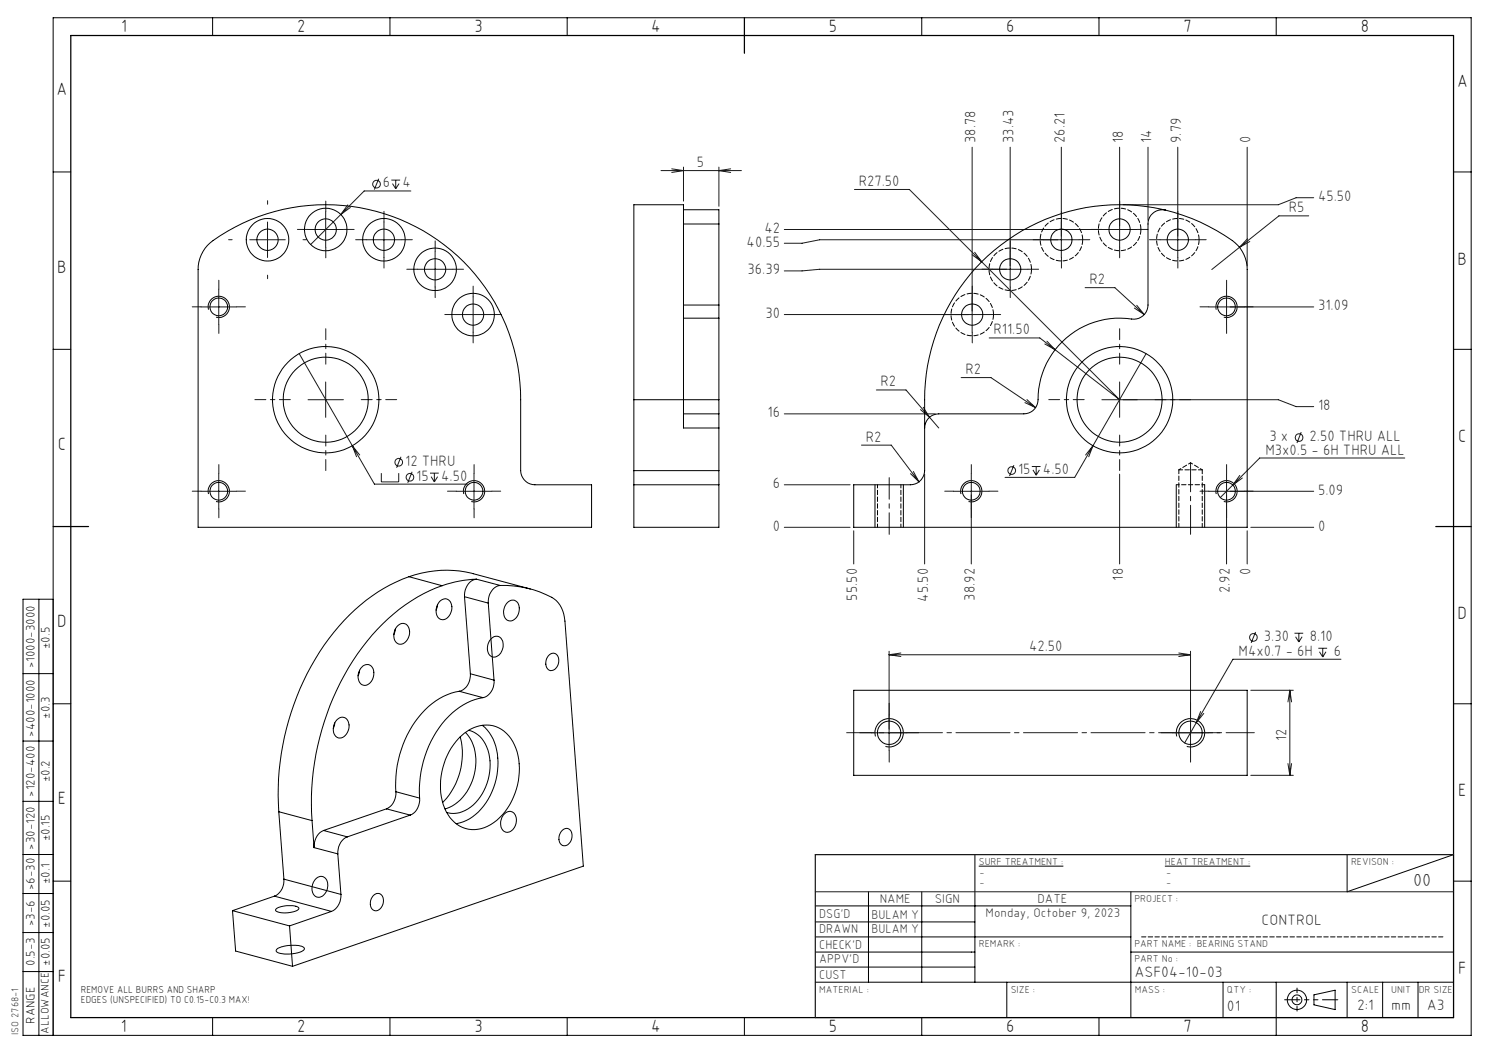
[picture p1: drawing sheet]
<svg xmlns="http://www.w3.org/2000/svg" width="420mm" height="297mm" viewBox="0 0 420 297" stroke-linecap="round" stroke-linejoin="round" font-family="sans-serif">
<g fill="none" stroke="#191924" stroke-width=".28">
<path d="M91.9 59.7v10M98.1 57.8l-2 2.7M98.8 58.5l-2.7 2M106.8 50.4l-1.2 3.1M110.4 50.8h2.5M110.7 51.8l.9 1.4M111.6 50.8v2.4M112.6 51.8l-1 1.4M115.9 53.9h-13.2l-6.6 6.6M186.4 48.1h22.7M189.5 47.6l3.3 .5-3.3 .5M192.8 47.1v9.6"/>
<path d="M202.8 47.1v11.1M206.1 47.6l-3.3 .5 3.3 .5M241 53.4h15.5l20.4 20.4M274.2 41.5v52.2M284.9 41.5v39.5M299.4 41.5v31.1M315.8 41.5v28.2M323.8 41.5v20.7M332.2 41.5v31.1M351.8 41.5v33.5M370.6 55.8h-5l-5 1.9h-43.8M70.4 67.6h10.1"/>
<path d="M75.5 62.6v10M86.9 64.7h10M96.1 60.5l-8.5 8.5M103.3 67.6h10M108.3 62.6v10M117.7 75.9h10M122.7 71v10M274.2 71.9l2.7 1.9M274.9 71.2l2 2.6M276.9 73.8l38.9 38.9-18.2-14.1M289.9 75.9h-58.7l-5 .5h-5M304.4 67.6h-73.2l-5 1h-5"/>
<path d="M320.8 64.7h-99.6M327.2 67.6h10M351.9 67.3l-2.3 2.5 2.9-1.7M369.1 60.9h-8.3l-19 15.1M56.7 86.6h10M61.7 81.6v9.9M84.4 99.7l21.2 36.9h26.2M128.4 88.7h10M133.5 83.7v10M279 95.3h14.3l4.3 3.3M279.2 88.7h-58M294.7 97l2.9 1.6"/>
<path d="M295.3 96.2l2.3 2.4M306.1 81.1h8.4l8.3 7.6M320 86.9l2.8 1.8M320.6 86.1l2.2 2.6M323.3 99.7l-15 26M341 86.6h29.6M346 81.6v9.9M86.9 112.7h10M91.9 107.7v10M221.2 116.7h42.6M247.2 110h8.4l9.2 10.7M260.4 114.9l1.8 2.8-2.6-2.2"/>
<path d="M271.1 106.5h8.4l12.6 8.5M289.1 113.6l3 1.4M289.7 112.7l2.4 2.3M310.8 112.7h49.8l5 2h5M315.8 107.7v10M56.7 138.6h10M61.7 133.6v10M101.5 128.3l-2.1-2.6 1.2 3.1M107.6 133.5v2.4h4.9v-2.4M113.1 128.8l-1.2 3.1M116.2 133.1l-1.2 3.1M121.3 133.5h2.5"/>
<path d="M121.6 134.4l.9 1.5M122.5 133.5v2.4M123.4 134.4l-.9 1.5M128.7 138.6h10M133.7 133.6v10M221.2 136.7h18.6M243 125.6h8.4l7.8 10.3M256.8 133.6l2.4 2.3M257.6 133l1.6 2.9M260.8 133.7v25.4M269 138.6h10M274 133.6v25.5"/>
<path d="M286 131.2l-1.2 3.1M291 131.6h2.5M291.4 132.5l.9 1.5M292.3 131.6v2.4M293.2 132.5l-.9 1.5M308.3 125.7l-5.2 9h-19.6M308.3 125.7l-2.1 2.6M308.3 125.7l-1.2 3.1M315.8 133.7v25.4M341 138.6h29.6M346 133.6v25.5M347.7 136.8l-3.5 3.5"/>
<path d="M349.7 134.1l-2 2.7M350.4 134.8l-2.7 2M367 121.9l-1.2 3.1M396.2 129.2h-40.9l-7.6 7.6M221.2 148.7h18.6M240.8 149.7v9.4M351.8 149.7v9.4M352.8 148.7h17.8M354.2 178.3l-1.3 3M365.1 178.6h2.5M365.4 179.6l1 1.5M366.4 178.6v2.5"/>
<path d="M367.3 179.6l-.9 1.5M250.8 183.7v28M250.8 184.7h85M250.8 184.7l3.3 .5M254.1 184.2l-3.3 .5M332.5 184.2l3.3 .5M335.8 183.7v28M335.8 184.7l-3.3 .5M352.8 194.7h12M363.8 194.7v24M363.8 194.7l.5 3.3M363.8 194.7l-.5 3.3"/>
<path d="M371.9 182.8h2.4M372.2 183.8l.9 1.5M373.1 182.8v2.5M374 183.8l-.9 1.5M378.2 185.9h-30.4l-10.4 17.9M245.8 206.7h10M330.8 206.7h10M337.4 203.8l-3.2 5.7M338.7 200.7l-1.3 3.1M339.5 201.2l-2.1 2.6M352.8 218.7h12M363.3 215.4l.5 3.3"/>
<path d="M364.3 215.4l-.5 3.3M230 251.5h180"/>
<circle cx="106.2" cy="51.9" r="1.07"/>
<circle cx="112.5" cy="130.4" r="1.08"/>
<circle cx="115.6" cy="134.6" r="1.07"/>
<circle cx="285.4" cy="132.7" r="1.08"/>
<circle cx="366.4" cy="123.4" r="1.08"/>
<circle cx="353.5" cy="179.8" r="1.07"/>
</g>
<g fill="none" stroke="#000" stroke-width=".28">
<path d="M60 5v5M110 5v5M160 5v5M260 5v5M310 5v5M360 5v5M15 48.5h5M192.8 59.2h10v4M328.8 59.3a4 4 0 0 0-5 3.9v22.8a4 4 0 0 1-4.6 4 23.1 23.1 0 0 0-26.5 23.4 4 4 0 0 1-3.9 3.3h-24a4 4 0 0 0-4 4M410 48.5h5M58.5 69.2a53.1 53.1 0 0 1 33.4-11.5 54.9 54.9 0 0 1 55 55v20a4.1 4.1 0 0 0 4 4h16v12h-111v-72.7a10 10 0 0 1 2.6-6.8zM192.8 63.2h10"/>
<path d="M202.8 63.2v22.8M276.9 73.8a54.9 54.9 0 0 1 71.5-5.3 10 10 0 0 1 3.4 7.5v72.7h-111v-12h16a4.1 4.1 0 0 0 4-4v-20a54.9 54.9 0 0 1 16.1-38.9zM15 98.5h5M58.8 87.3a2.99 2.99 0 0 1 2.6-3.7 2.99 2.99 0 0 1 3.3 3.2 2.99 2.99 0 0 1-3.8 2.7M192.8 89.7h10M192.8 86h10M202.8 89.7v23M202.8 86v3.7M343.1 87.3a2.99 2.99 0 0 1 2.6-3.7 2.99 2.99 0 0 1 3.3 3.2 2.99 2.99 0 0 1-3.8 2.7M410 98.5h5M178.8 112.7v-55h14v63h10M178.8 112.7v20"/>
<path d="M178.8 112.7h24M192.8 116.7h10M202.8 116.7v4M202.8 112.7v4M58.8 139.3a2.99 2.99 0 0 1 2.6-3.7 2.99 2.99 0 0 1 3.3 3.2 2.99 2.99 0 0 1-3.8 2.7M130.8 139.3a2.99 2.99 0 0 1 2.6-3.7 2.99 2.99 0 0 1 3.3 3.2 2.99 2.99 0 0 1-3.8 2.7M178.8 132.7v4M178.8 136.7v12h24v-12M178.8 136.7h24M178.8 132.7h24M202.8 132.7v4M202.8 120.7v12"/>
<path d="M246.8 136.7v12M254.8 136.7v12M271.1 139.3a2.99 2.99 0 0 1 2.6-3.7 2.99 2.99 0 0 1 3.2 3.2 2.99 2.99 0 0 1-3.7 2.7M331.8 136.7v12M339.8 136.7v12M343.1 139.3a2.99 2.99 0 0 1 2.6-3.7 2.99 2.99 0 0 1 3.3 3.2 2.99 2.99 0 0 1-3.8 2.7M11 169v123M15 169h-8.5v123h408.5v-287h-400v287M111.5 177.4l-.4 1.6M112.1 176.6a1.93 1.93 0 0 1 2.3-.6 1.93 1.93 0 0 1 1.1 2 3.2 3.2 0 0 1-3 3.7 3.2 3.2 0 0 1-.4-5.1zM115.4 162.7a51.7 51.7 0 0 0-26.5 23.2 74.8 74.8 0 0 0-10.3 43M115.4 162.7a30.6 30.6 0 0 1 18.1-.9l16.1 4.3"/>
<path d="M115.4 162.7l9.3 2.5M123.4 170.5l-.4 1.6M124 169.6a1.93 1.93 0 0 1 2.3-.6 1.93 1.93 0 0 1 1.2 2.1 3.3 3.3 0 0 1-2.7 3.7 2.61 2.61 0 0 1-1.6-3.8zM124.7 165.2a51 51 0 0 0-25.2 21.2 74.9 74.9 0 0 0-11.5 45.1M131 168.3l1.7 21.7M131 168.3l6.7 1.8M134.4 163.4a32.4 32.4 0 0 0-9.7 1.8M134.4 163.4a4.3 4.3 0 0 0-3.4 4.9M134.4 163.4l6.7 1.7M137.7 170.1l1.6 21.7M141.1 165.1a4.4 4.4 0 0 0-3.4 5M141.1 165.1a26.5 26.5 0 0 1 15.8 4.3l1.5 2.1 .6 1.7 .3 2 5.2 69.1-82 28.3"/>
<path d="M143.1 170a1.89 1.89 0 0 1 2.2-.6 1.89 1.89 0 0 1 1.2 2 3.3 3.3 0 0 1-2.6 3.8 2.59 2.59 0 0 1-1.6-3.9zM6.5 190h8.5M15 198.5h5M101.4 189.1l-.4 1.5M102.1 188.2a1.89 1.89 0 0 1 2.2-.6 1.89 1.89 0 0 1 1.1 2 3.3 3.3 0 0 1-2.6 3.7 2.59 2.59 0 0 1-1.6-3.8zM129.5 195a20.5 20.5 0 0 0-13.9 11 31.6 31.6 0 0 0-3.9 17.3M129.5 195l6.7 1.8M132.7 190a4.6 4.6 0 0 1-3.2 5M132.7 190l6.6 1.8M136.2 196.8a20.5 20.5 0 0 0-13.9 11 31.6 31.6 0 0 0-3.9 17.3M138.6 180.1a1.94 1.94 0 0 1 2.3-.4 1.94 1.94 0 0 1 1 2.2 2.99 2.99 0 0 1-3 3.4 3.2 3.2 0 0 1-.3-5.2zM139.3 191.8a4.6 4.6 0 0 1-3.1 5"/>
<path d="M155 184.7a1.62 1.62 0 0 1 1.9-.2 1.62 1.62 0 0 1 .7 1.8 2.4 2.4 0 0 1-2.7 2.8 2.82 2.82 0 0 1 .1-4.4zM240.8 194.7h111v24h-111zM410 198.5h5M6.5 209h8.5M94.4 203.9l-.4 1.6M95 203a1.93 1.93 0 0 1 2.3-.6 1.93 1.93 0 0 1 1.2 2.1 3.2 3.2 0 0 1-3.1 3.6 3.2 3.2 0 0 1-.4-5.1zM129.4 208.2a9.8 9.8 0 0 1 11.3-2.9 11.8 11.8 0 0 1 5.7 10.1 19 19 0 0 1-7.9 17.1 8.6 8.6 0 0 1-13.1-4.6 19.5 19.5 0 0 1 4-19.7zM129.8 207.9a19.5 19.5 0 0 1-5 18.4M131.3 206.6a13.1 13.1 0 0 1 1.9 13.8 12.1 12.1 0 0 1-7.7 7.8M132.2 206a8.3 8.3 0 0 1 5.9 7.5 15.2 15.2 0 0 1-6.1 14.7 7.2 7.2 0 0 1-6 1M136.1 204.6a13.9 13.9 0 0 1 4.2 12.8 17.2 17.2 0 0 1-9.7 14.4l-1.9 .5M246.9 207.7a4 4 0 0 1 3.6-5 4 4 0 0 1 4.3 4.3 4 4 0 0 1-5 3.5"/>
<path d="M331.9 207.7a4 4 0 0 1 3.5-5 4 4 0 0 1 4.4 4.3 4 4 0 0 1-5 3.5M6.5 226h8.5M78.6 228.9l9.4 2.6M78.6 228.9l1.5 19.1M88 231.5l.6 7.6M88.6 239.1l6.7 1.7M91.3 234.2a4.8 4.8 0 0 0-2.7 4.9M91.3 234.2l6.7 1.8M98 236a4.7 4.7 0 0 0-2.7 4.8M109 228.1l-17.7 6.1M109 228.1l6.7 1.8M111.7 223.3a4.9 4.9 0 0 1-2.7 4.8"/>
<path d="M111.7 223.3l6.7 1.8M115.7 229.9l-17.7 6.1M118.4 225.1a4.8 4.8 0 0 1-2.7 4.8M142 229.8a1.98 1.98 0 0 1 2.5-.8 1.98 1.98 0 0 1 1.2 2.3 2.94 2.94 0 0 1-3.1 3.4 3.2 3.2 0 0 1-.6-4.9zM158.7 234.1a1.62 1.62 0 0 1 1.9-.2 1.62 1.62 0 0 1 .8 1.8 2.44 2.44 0 0 1-2.7 2.8 2.76 2.76 0 0 1 0-4.4zM6.5 241h8.5M6.5 252h8.5M15 248.5h5M65.6 256.9l16.1 4.3M65.6 256.9l.9 11.3 16 4.4M77.4 252.8l16.1 4.3M77.4 252.8l-11.8 4.1"/>
<path d="M77.9 256.4a7.1 7.1 0 0 1 6.3-.4l.1 .2a4.2 4.2 0 0 1-3.7 1.3 3.2 3.2 0 0 1-2.9-.8zM80.1 248a4.7 4.7 0 0 1-2.7 4.8M80.1 248l16.1 4.3M89 248a1.96 1.96 0 0 1 2.4-.6 1.96 1.96 0 0 1 1.1 2.2 2.99 2.99 0 0 1-3.1 3.4 3.1 3.1 0 0 1-.6-4.8zM93.5 257.1l-11.8 4.1M95.3 240.8l.9 11.5M96.2 252.3a4.9 4.9 0 0 1-2.7 4.8M105.5 252.4a1.62 1.62 0 0 1 1.9-.2 1.62 1.62 0 0 1 .8 1.8 2.4 2.4 0 0 1-2.7 2.8 2.74 2.74 0 0 1 0-4.4zM230 255.5h89M245 251.5v25.5M260 251.5v25.5M275 241v36"/>
<path d="M276.1 244.3h23.8M319 251.5v35.5M328.6 244.3h24.1M380 241v10.5l30-10.5v46h-180M410 248.5h5M6.5 274h8.5M6.5 263h8.5M78 267.8a9.1 9.1 0 0 1 7.7-.6l.1 .3a2.45 2.45 0 0 1-2.4 1.4l-.6 .1a5.9 5.9 0 0 1-4.9-.8zM81.7 261.2l.8 11.4M230 268.5h45M230 277h180M230 272.8h45"/>
<path d="M230 260h45M230 264.3h89M284 277v10M319 268.5h91M345 277v10M360 277v15M380 277v10M390 277v10M400 277v10M60 287v5M110 287v5M160 287v5"/>
<path d="M210 287v5M260 287v5M310 287v5M370.6 280.6l6-1.3v5.5l-6-1.4z"/>
<circle cx="75.5" cy="67.6" r="6"/>
<circle cx="75.5" cy="67.6" r="3"/>
<circle cx="91.9" cy="64.7" r="6"/>
<circle cx="91.9" cy="64.7" r="3"/>
<circle cx="108.3" cy="67.6" r="6"/>
<circle cx="108.3" cy="67.6" r="3"/>
<circle cx="122.7" cy="76" r="3"/>
<circle cx="122.7" cy="76" r="6"/>
<circle cx="284.9" cy="75.9" r="3"/>
<circle cx="299.4" cy="67.6" r="3"/>
<circle cx="315.8" cy="64.7" r="3"/>
<circle cx="332.2" cy="67.6" r="3"/>
<circle cx="61.7" cy="86.6" r="2.5"/>
<circle cx="133.5" cy="88.7" r="3"/>
<circle cx="133.5" cy="88.7" r="6"/>
<circle cx="274.2" cy="88.7" r="2.99"/>
<circle cx="346" cy="86.6" r="2.5"/>
<circle cx="91.9" cy="112.7" r="12"/>
<circle cx="91.9" cy="112.7" r="15"/>
<circle cx="315.8" cy="112.7" r="15"/>
<circle cx="315.8" cy="112.7" r="12"/>
<circle cx="61.7" cy="138.6" r="2.5"/>
<circle cx="133.7" cy="138.6" r="2.5"/>
<circle cx="274" cy="138.6" r="2.5"/>
<circle cx="346" cy="138.6" r="2.5"/>
<circle cx="250.8" cy="206.7" r="3.3"/>
<circle cx="335.8" cy="206.7" r="3.3"/>
<circle cx="365.8" cy="282" r="1.38"/>
<circle cx="365.8" cy="282" r="2.72"/>
</g>
<path d="M335.8 150.7v-20.2" fill="none" stroke="#191924" stroke-width=".28" stroke-dasharray="15.2 1.3 1.3 1.3" stroke-dashoffset="7"/>
<path d="M250.8 150.7v-16" fill="none" stroke="#191924" stroke-width=".28" stroke-dasharray="15.2 1.3 1.3 1.3" stroke-dashoffset="9.1"/>
<path d="M238.8 206.7h115" fill="none" stroke="#191924" stroke-width=".28" stroke-dasharray="15.2 1.3 1.3 1.3" stroke-dashoffset="7.3"/>
<path d="M365.9 278.7v6.5" fill="none" stroke="#000" stroke-width=".28" stroke-dasharray="15.2 1.3 1.3 1.3" stroke-dashoffset="13.9"/>
<path d="M407 264.3h-85" fill="none" stroke="#000" stroke-width=".28" stroke-dasharray="1.3 .6"/>
<path d="M377.4 282h-15.1" fill="none" stroke="#000" stroke-width=".28" stroke-dasharray="6.3 1.3 1.3 1.3 1.3 1.3" stroke-dashoffset="2"/>
<path d="M20 10h390v277h-390zM210 5v10M15 148.5h10M405 148.5h10" fill="none" stroke="#000" stroke-width=".35"/>
<path d="M410 241h-180v46" fill="none" stroke="#191924" stroke-width=".35"/>
<g fill="none" stroke="#191924" stroke-width=".28" stroke-dasharray="15.2 1.3 1.3 1.3">
<path d="M75.5 57.6v-1M91.9 59.7v-3M315.8 59.7v-3M65.5 67.6h-1M75.5 77.6v1M85.5 67.6h1M86.9 64.7h-3M91.9 69.7v3M96.9 64.7h3M103.3 67.6h-3M108.3 62.6v-3M108.3 72.6v3"/>
<path d="M113.3 67.6h3M117.7 75.9h-3M122.7 70.9v-3M127.7 75.9h3M280 75.9h-3M285 70.9v-3M290 75.9h3M294.4 67.6h-3M299.4 62.6v-3M299.4 72.6v3M304.4 67.6h3M310.8 64.7h-3"/>
<path d="M315.8 69.7v3M320.8 64.7h3M327.2 67.6h-3M332.2 62.6v-3M332.2 72.6v3M337.2 67.6h3M56.7 86.5h-2.5M61.7 81.5v-2.5M61.7 91.5v2.5M66.7 86.5h2.5M122.7 80.9v3M128.5 88.7h-3"/>
<path d="M133.5 83.7v-3M133.5 93.7v3M138.5 88.7h3M269.2 88.7h-3M274.2 83.7v-3M274.2 93.7v3M279.2 88.7h3M285 80.9v3M341 86.5h-2.5M346 81.5v-2.5M346 91.5v2.5M351 86.5h2.5"/>
<path d="M56.7 138.5h-2.5M61.7 133.5v-2.5M66.7 138.5h2.5M128.7 138.5h-2.5M133.7 133.5v-2.5M138.7 138.5h2.5M269 138.5h-2.5M274 133.5v-2.5M279 138.5h2.5M341 138.5h-2.5M346 133.5v-2.5M351 138.5h2.5"/>
<path d="M61.7 143.5v2.5M133.7 143.5v2.5M274 143.5v2.5M346 143.5v2.5M245.8 206.7h-3.3M250.8 201.7v-3.3M250.8 211.7v3.3M255.8 206.7h3.3M330.8 206.7h-3.3M335.8 201.7v-3.3M335.8 211.7v3.3M340.8 206.7h3.3"/>
</g>
<path d="M81.9 112.7h-10M91.9 102.7v-10M101.9 112.7h10M305.8 112.7h-10M315.8 102.7v-10M325.8 112.7h10M91.9 122.7v10M315.8 122.7v10" fill="none" stroke="#191924" stroke-width=".28" stroke-dasharray="15.2 1.3 1.3 1.3" stroke-dashoffset="12.1"/>
<path d="M339.8 136.7h-8" fill="none" stroke="#000" stroke-width=".28" stroke-dasharray="1.3 .6" stroke-dashoffset=".4"/>
<path d="M332.5 132.5v16.2M339.1 132.5h-6.6M339.1 148.7v-16.2" fill="none" stroke="#000" stroke-width=".28" stroke-dasharray="1.3 .6" stroke-dashoffset=".2"/>
<path d="M291 75.9a6 6 0 0 0-8.8-5.3 6 6 0 0 0-.7 10.3 6 6 0 0 0 9.4-4.2l.1-.8M305.4 67.6a6 6 0 0 0-8.8-5.3 6 6 0 0 0-.6 10.2 6 6 0 0 0 9.3-4.1l.1-.8M321.8 64.7a6 6 0 0 0-8.8-5.3 6 6 0 0 0-.6 10.2 6 6 0 0 0 9.4-4.1v-.8M338.2 67.6a6 6 0 0 0-8.7-5.3 6 6 0 0 0-.7 10.2 6 6 0 0 0 9.4-4.1v-.8M280.2 88.7a6 6 0 0 0-8.7-5.3 6 6 0 0 0-.7 10.2 6 6 0 0 0 9.4-4.1v-.8" fill="none" stroke="#000" stroke-width=".28" stroke-dasharray="1.3 .6" stroke-dashoffset="-.1"/>
<path d="M335.8 130.5l-3.3 2M339.1 132.5l-3.3-2" fill="none" stroke="#000" stroke-width=".28" stroke-dasharray="1.3 .6" stroke-dashoffset=".6"/>
<path d="M247.5 136.7v12M254.1 148.7v-12" fill="none" stroke="#000" stroke-width=".28" stroke-dasharray="1.3 .6" stroke-dashoffset=".3"/>
<g font-size="5">
<text x="34.2" y="9.1">1</text>
<text x="83.8" y="9.1">2</text>
<text x="133.8" y="9.1">3</text>
<text x="183.7" y="9.1">4</text>
<text x="233.8" y="9.1">5</text>
<text x="283.8" y="9.1">6</text>
<text x="333.8" y="9.1">7</text>
<text x="383.8" y="9.1">8</text>
<text x="16" y="26.9">A</text>
<text x="411" y="24.6">A</text>
<text x="16.2" y="76.9">B</text>
<text x="411.2" y="74.6">B</text>
<text x="411.3" y="124.6">C</text>
<text x="16.3" y="126.9">C</text>
<text x="16.2" y="176.9">D</text>
<text x="411.2" y="174.6">D</text>
<text x="16.3" y="226.9">E</text>
<text x="411.3" y="224.6">E</text>
<text x="411.3" y="274.6">F</text>
<text x="16.3" y="276.9">F</text>
<text x="34.1" y="291.1">1</text>
<text x="83.8" y="291.1">2</text>
<text x="133.8" y="291.1">3</text>
<text x="183.7" y="291.2">4</text>
<text x="233.8" y="291.1">5</text>
<text x="283.8" y="291.1">6</text>
<text x="333.8" y="291.2">7</text>
<text x="383.8" y="291.2">8</text>
</g>
<text font-size="4.9" fill="#191924" x="398.6" y="249.9">00</text>
<g font-size="4.2" fill="#191924">
<text x="275.2" y="40.3" transform="rotate(-90 275.2 40.3)">38.78</text>
<text x="285.9" y="40.3" transform="rotate(-90 285.9 40.3)">33.43</text>
<text x="300.3" y="40.3" transform="rotate(-90 300.3 40.3)">26.21</text>
<text x="316.8" y="40.3" transform="rotate(-90 316.8 40.3)">18</text>
<text x="324.8" y="40.3" transform="rotate(-90 324.8 40.3)">14</text>
<text x="333.2" y="40.3" transform="rotate(-90 333.2 40.3)">9.79</text>
<text x="352.8" y="40.3" transform="rotate(-90 352.8 40.3)">0</text>
<text x="196.6" y="47.1">5</text>
<text x="108" y="52.9">6</text>
<text x="113.5" y="52.9">4</text>
<text x="242.2" y="52.4">R27.50</text>
<text x="363.5" y="59.9">R5</text>
<text x="371.8" y="56.7">45.50</text>
<text x="215.6" y="65.7">42</text>
<text x="210.6" y="69.6">40.55</text>
<text x="210.9" y="77.3">36.39</text>
<text x="307.3" y="80.2">R2</text>
<text x="215.9" y="89.7">30</text>
<text x="371.8" y="87.5">31.09</text>
<text x="280.2" y="94.3">R11.50</text>
<text x="272.3" y="105.5">R2</text>
<text x="248.4" y="109">R2</text>
<text x="216.5" y="117.7">16</text>
<text x="371.8" y="115.6">18</text>
<text x="244.2" y="124.5">R2</text>
<text x="358.1" y="124.3">3 x</text>
<text x="369.4" y="124.3">2.50 THRU ALL</text>
<text x="114.3" y="131.3">12 THRU</text>
<text x="356.9" y="128.2">M3x0.5 - 6H THRU ALL</text>
<text x="117.4" y="135.5">15</text>
<text x="124.4" y="135.5">4.50</text>
<text x="218" y="137.7">6</text>
<text x="287.2" y="133.7">15</text>
<text x="294.2" y="133.7">4.50</text>
<text x="371.8" y="139.5">5.09</text>
<text x="218" y="149.7">0</text>
<text x="371.8" y="149.7">0</text>
<text x="316.8" y="163.8" transform="rotate(-90 316.8 163.8)">18</text>
<text x="346.9" y="167.4" transform="rotate(-90 346.9 167.4)">2.92</text>
<text x="352.8" y="162.3" transform="rotate(-90 352.8 162.3)">0</text>
<text x="241.8" y="169.4" transform="rotate(-90 241.8 169.4)">55.50</text>
<text x="261.8" y="169.7" transform="rotate(-90 261.8 169.7)">45.50</text>
<text x="274.9" y="169.4" transform="rotate(-90 274.9 169.4)">38.92</text>
<text x="290.3" y="183.7">42.50</text>
<text x="349.4" y="184.9">M4x0.7 - 6H</text>
<text x="356.5" y="180.7">3.30</text>
<text x="369.5" y="180.7">8.10</text>
<text x="376.2" y="184.9">6</text>
<text x="362.8" y="209" transform="rotate(-90 362.8 209)">12</text>
<text x="355.9" y="260.8">CONTROL</text>
<text x="320" y="275.6">ASF04-10-03</text>
<text x="346.1" y="285">01</text>
<text x="382.8" y="284.8">2:1</text>
<text x="392.4" y="284.8">mm</text>
<text x="402.5" y="284.8">A3</text>
</g>
<g font-size="3.6" fill="#191924">
<text x="248.1" y="254.6">NAME</text>
<text x="263.7" y="254.6">SIGN</text>
<text x="292.6" y="254.6">DATE</text>
<text x="231.1" y="258.9">DSG'D</text>
<text x="231.1" y="263.3">DRAWN</text>
<text x="245.8" y="263.3">BULAM Y</text>
<text x="245.8" y="259.3">BULAM Y</text>
<text x="231.1" y="267.5">CHECK'D</text>
<text x="231.1" y="271.6">APPV'D</text>
<text x="231.1" y="276">CUST</text>
</g>
<g font-size="3.5">
<text x="14.1" y="183.1" transform="rotate(-90 14.1 183.1)">±0.5</text>
<text x="9.8" y="188.5" transform="rotate(-90 9.8 188.5)">&gt;1000-3000</text>
<text x="14.1" y="202.8" transform="rotate(-90 14.1 202.8)">±0.3</text>
<text x="9.8" y="207.8" transform="rotate(-90 9.8 207.8)">&gt;400-1000</text>
<text x="14.1" y="220.7" transform="rotate(-90 14.1 220.7)">±0.2</text>
<text x="9.8" y="224.7" transform="rotate(-90 9.8 224.7)">&gt;120-400</text>
<text x="9.8" y="239.7" transform="rotate(-90 9.8 239.7)">&gt;30-120</text>
<text x="14.1" y="237.3" transform="rotate(-90 14.1 237.3)">±0.15</text>
<text x="9.8" y="251" transform="rotate(-90 9.8 251)">&gt;6-30</text>
<text x="14.1" y="249.3" transform="rotate(-90 14.1 249.3)">±0.1</text>
<text x="9.8" y="261.3" transform="rotate(-90 9.8 261.3)">&gt;3-6</text>
<text x="14.1" y="261.7" transform="rotate(-90 14.1 261.7)">±0.05</text>
<text x="9.8" y="272.4" transform="rotate(-90 9.8 272.4)">0.5-3</text>
<text x="14.1" y="272.4" transform="rotate(-90 14.1 272.4)">±0.05</text>
<text x="9.8" y="288.7" transform="rotate(-90 9.8 288.7)">RANGE</text>
</g>
<text font-size="3.5" fill="#191924" x="278" y="258.5">Monday, October 9, 2023</text>
<text font-size="3.2" x="13.8" y="291.5" transform="rotate(-90 13.8 291.5)">ALLOWANCE</text>
<g font-size="2.8" fill="#191924">
<text x="276.1" y="244">SURF TREATMENT :</text>
<text x="328.6" y="244">HEAT TREATMENT :</text>
<text x="381.1" y="244">REVISON :</text>
<text x="276.3" y="250">-</text>
<text x="276.3" y="247">-</text>
<text x="329" y="250">-</text>
<text x="329" y="247">-</text>
<text x="320" y="254.4">PROJECT :</text>
<text x="276.1" y="267.2">REMARK :</text>
<text x="320" y="267.2">PART NAME : BEARING STAND</text>
<text x="320" y="271.4">PART No :</text>
<text x="231.1" y="279.9">MATERIAL :</text>
<text x="285.1" y="279.9">SIZE :</text>
<text x="320.1" y="279.9">MASS :</text>
<text x="346.1" y="279.9">QTY :</text>
<text x="381.1" y="279.9">SCALE</text>
<text x="392.4" y="279.9">UNIT</text>
<text x="400.2" y="279.9">DR SIZE</text>
<text x="5.3" y="291.9" transform="rotate(-90 5.3 291.9)">ISO 2768-1</text>
</g>
<g font-size="2.8">
<text x="22.8" y="280.1">REMOVE ALL BURRS AND SHARP</text>
<text x="22.8" y="283">EDGES (UNSPECIFIED) TO C0.15-C0.3 MAX!</text>
</g>
</svg>
